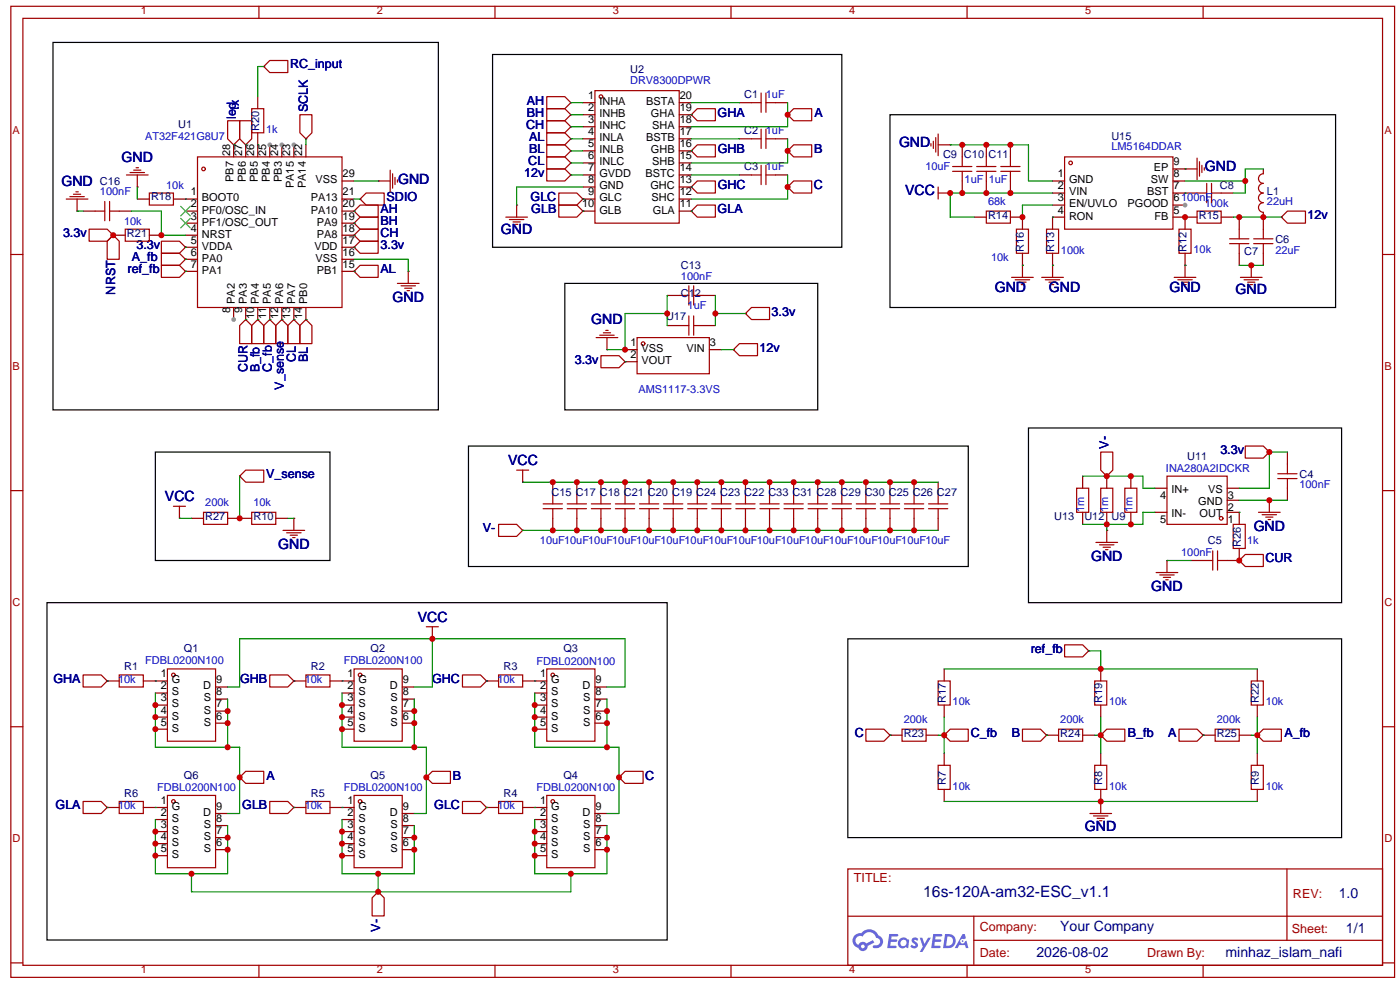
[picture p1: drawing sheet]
<svg xmlns="http://www.w3.org/2000/svg" width="295mm" height="208mm" viewBox="0 0 295 208" stroke-linecap="round" stroke-linejoin="round" font-family="sans-serif">
<g fill="none" stroke="#a10000" stroke-width=".25">
<path d="M2.3 1.3h291.8v204.8h-291.8zM4.8 3.9h286.8v199.6h-286.8zM54.6 1.3v2.6M104.4 1.3v2.6M154.2 1.3v2.6M204 1.3v2.6M253.7 1.3v2.6M2.3 53.7h2.5M291.6 53.7h2.5M2.3 103.4h2.5M291.6 103.4h2.5M2.3 153.2h2.5"/>
<path d="M291.6 153.2h2.5M178.8 183.2h112.8v20.3h-112.8zM178.8 193.2h112.7M205.4 198.2h86.1M205.4 193.2v10.1M271.4 183.2v15M2.3 203h2.5M54.6 203.5v2.6M104.4 203.5v2.6M154.2 203.5v2.6M204 203.5v2.6M253.7 203.5v2.6"/>
<path d="M291.6 203h2.5"/>
</g>
<g fill="#5487ff">
<path d="M192.5 197.8l.5-.2 .4 .1 .3 .3-.3 .4a.33 .33 0 0 0-.2-.3 .33 .33 0 0 0-.4 .2h.1a.86 .86 0 0 1 .6 .7 .86 .86 0 0 1-.2 .9h-.7l-.6-.4 .3-.4 .5 .3 .3-.1-.1-.1a.88 .88 0 0 1-.5-1.4z"/>
<path d="M194 197.7h.5l.5 1.3 .7-1.3h.6l-1.7 3h-.6l.6-1.1z"/>
<path d="M187.5 196.9h1.7l.2 .1-.1 .4h-1.2l-.1 .7h1l.3 .2-.3 .3h-1.1l-.1 .8h1.2l.1 .2-.1 .3h-1.9z"/>
<path d="M196.8 196.9h1.7l.2 .1-.1 .4h-1.3l-.1 .7h1.1l.3 .2-.3 .3h-1.1l-.1 .8h1.2l.1 .2-.1 .3h-1.9z"/>
<path d="M203 196.9h.5l.2 .9-.4 .2a.5 .5 0 0 0-.7 .2 .5 .5 0 0 0 .3 .7 .5 .5 0 0 0 .6-.4l.4-.2 .4 1.6h-.6l-.2-.6h-1.2l-.3 .6h-.6z"/>
<path d="M199.3 196.9l-.4 3h1a1.51 1.51 0 0 0 1.7-1.5 1.51 1.51 0 0 0-1.8-1.5zM199.8 197.4a1.02 1.02 0 0 1 1.2 1.2 1.02 1.02 0 0 1-1.4 .8z"/>
<path d="M189.8 197.9a1.11 1.11 0 0 0-.3 1.6 1.11 1.11 0 0 0 1.6 .2l.5 .2 .2-1.7-.5-.2a1.02 1.02 0 0 0-1.5-.1zM189.8 198.8a.7 .7 0 0 1 1.4 0 .7 .7 0 0 1-1.4 0z"/>
<path d="M180.3 197.2a1.58 1.58 0 0 0 .7 2.7 1.01 1.01 0 0 0 1.2 .6 1.01 1.01 0 0 0 .8-1.1l1.4-.7-.3-.5-1.4 .7a1.03 1.03 0 0 0-1.7 .3 1 1 0 0 1-.4-1.4 1 1 0 0 1 1.4-.3 1.49 1.49 0 0 1 1.5-1 1.49 1.49 0 0 1 1.3 1.2 .82 .82 0 0 1 .8 1.1 .82 .82 0 0 1-1.2 .5l-.3 .1v.3a1.4 1.4 0 0 0 2-.6 1.4 1.4 0 0 0-.8-1.9 2.19 2.19 0 0 0-3.7-.5l-.8 .1zM181.6 199.5a.4 .4 0 0 1 .8 0 .4 .4 0 0 1-.8 0z"/>
<circle cx="203" cy="198.4" r=".19"/>
</g>
<g fill="none" stroke="#a10000" stroke-width=".25">
<path d="M125.5 19.1h17.8v27.9h-17.8zM41.7 33.1h30.4v31.7h-30.4zM115.3 35.6h3.8l1.3 1.3-1.3 1.3h-3.8zM106.7 45.8h4.6M107.4 46.3h3.1M108.2 46.8h1.5M108.7 47.3h.5M109 43.2v2.6M89.9 132.1h2.6M91.2 132.1v2.6M17.5 142.3h3.8l1.3 1.3-1.3 1.2h-3.8zM35.3 141h10.2v15.3h-10.2z"/>
<path d="M56.9 142.3h3.8l1.3 1.3-1.3 1.2h-3.8zM74.7 141h10.1v15.3h-10.1zM97.5 142.3h3.8l1.3 1.3-1.3 1.2h-3.8zM115.3 141h10.2v15.3h-10.2zM17.5 169h3.8l1.3 1.2-1.3 1.3h-3.8zM35.3 167.7h10.2v15.2h-10.2zM50.5 163.9l1.3-1.3h3.8v2.6h-3.8zM56.9 169h3.8l1.3 1.2-1.3 1.3h-3.8zM74.7 167.7h10.1v15.2h-10.1zM89.9 163.9l1.3-1.3h3.8v2.6h-3.8zM97.5 169h3.8l1.3 1.2-1.3 1.3h-3.8zM115.3 167.7h10.2v15.2h-10.2z"/>
<path d="M130.6 163.9l1.2-1.3h3.8v2.6h-3.8z"/>
<circle cx="42.9" cy="35.6" r=".38"/>
<circle cx="126.7" cy="20.4" r=".38"/>
<circle cx="36.6" cy="142.3" r=".38"/>
<circle cx="75.9" cy="142.3" r=".38"/>
<circle cx="116.6" cy="142.3" r=".38"/>
<circle cx="36.6" cy="169" r=".38"/>
<circle cx="75.9" cy="169" r=".38"/>
<circle cx="116.6" cy="169" r=".38"/>
</g>
<g fill="none" stroke="#870000" stroke-width=".25">
<path d="M120.4 36.9h.1M122.9 21.6h2.6M122.9 24.2h2.6M122.9 26.7h2.6M122.9 29.3h2.6M122.9 31.8h2.6M122.9 34.3h2.6M122.9 36.9h2.6M122.9 39.4h2.6M143.3 21.6h2.5M143.3 24.2h2.5M143.3 26.7h2.5"/>
<path d="M143.3 29.3h2.5M143.3 31.8h2.5M143.3 34.3h2.5M143.3 36.9h2.5M143.3 39.4h2.5M39.1 42h2.6M39.1 44.5h2.6M39.1 47h2.6M39.1 49.6h2.6M39.1 52.1h2.6M39.1 54.7h2.6M39.1 57.2h2.6"/>
<path d="M109 43.2h.1M122.9 42h2.6M122.9 44.5h2.6M143.3 42h2.5M143.3 44.5h2.5M49.3 64.8v2.6M91.2 134.7h.1M22.6 143.6h.1M32.8 143.6h2.5M32.8 146.1h2.5M32.8 148.6h2.5M32.8 151.2h2.5"/>
<path d="M32.8 153.7h2.5M45.5 152.5h2.5M45.5 149.9h2.5M45.5 147.4h2.5M45.5 144.8h2.5M62 143.6h.1M72.1 143.6h2.6M72.1 146.1h2.6M72.1 148.6h2.6M72.1 151.2h2.6M72.1 153.7h2.6M84.8 152.5h2.6"/>
<path d="M84.8 149.9h2.6M84.8 147.4h2.6M84.8 144.8h2.6M102.6 143.6h.1M112.8 143.6h2.5M112.8 146.1h2.5M112.8 148.6h2.5M112.8 151.2h2.5M112.8 153.7h2.5M125.5 152.5h2.5M125.5 149.9h2.5M125.5 147.4h2.5"/>
<path d="M125.5 144.8h2.5M22.6 170.2h.1M32.8 170.2h2.5M32.8 172.8h2.5M32.8 175.3h2.5M32.8 177.9h2.5M45.5 179.1h2.5M45.5 176.6h2.5M45.5 174h2.5M45.5 171.5h2.5M50.5 163.9h.1M62 170.2h.1"/>
<path d="M72.1 170.2h2.6M72.1 172.8h2.6M72.1 175.3h2.6M72.1 177.9h2.6M84.8 179.1h2.6M84.8 176.6h2.6M84.8 174h2.6M84.8 171.5h2.6M89.9 163.9h.1M102.6 170.2h.1M112.8 170.2h2.5M112.8 172.8h2.5"/>
<path d="M112.8 175.3h2.5M112.8 177.9h2.5M125.5 179.1h2.5M125.5 176.6h2.5M125.5 174h2.5M125.5 171.5h2.5M130.6 163.9h.1M32.8 180.4h2.5M72.1 180.4h2.6M112.8 180.4h2.5"/>
</g>
<path d="M38.1 43.5l2 2M38.1 46l2 2.1M40.1 43.5l-2 2M40.1 46l-2 2.1" fill="none" stroke="#3c3" stroke-width=".25"/>
<circle cx="49.3" cy="67.4" r=".51" fill="#999"/>
<g fill="none" stroke="#870000" stroke-width=".25">
<path d="M49.3 30.5v2.6M51.8 30.5v2.6M54.4 30.5v2.6M56.9 30.5v2.6M72.1 57.2h2.6M72.1 54.7h2.6M72.1 52.1h2.6M72.1 49.6h2.6M72.1 47h2.6M72.1 44.5h2.6M72.1 42h2.6M51.8 64.8v2.6"/>
<path d="M54.4 64.8v2.6M56.9 64.8v2.6M59.4 64.8v2.6M62 64.8v2.6M64.5 64.8v2.6"/>
</g>
<circle cx="56.9" cy="30.5" r=".51" fill="#999"/>
<path d="M59.4 30.5v2.6" fill="none" stroke="#870000" stroke-width=".25"/>
<circle cx="59.4" cy="30.5" r=".51" fill="#999"/>
<path d="M62 30.5v2.6" fill="none" stroke="#870000" stroke-width=".25"/>
<circle cx="62" cy="30.5" r=".51" fill="#999"/>
<g fill="none" stroke="#870000" stroke-width=".25">
<path d="M55.6 14h.1M29 39.4h.1M49.3 30.5h.1M51.8 30.5h.1M64.5 29.3h.1M64.5 30.5v2.6M72.1 38.2h2.6M79.8 38.2h.1M120.4 21.6h.1M120.4 24.2h.1M120.4 26.7h.1M120.4 29.3h.1"/>
<path d="M120.4 31.8h.1M120.4 34.3h.1M145.8 24.2h.1M145.8 31.8h.1M145.8 39.4h.1M156 21.6h2.5M156 29.3h2.5M156 36.9h2.5M163.6 21.6h2.5M163.6 29.3h2.5M163.6 36.9h2.5M166.1 24.2h.1"/>
<path d="M166.1 31.8h.1M166.1 39.4h.1M200.4 30.5h.1M222 38.2h2.5M249.9 35.6h.1M16.3 44.5h.1M23.9 49.6h.1M39.1 52.1h.1M39.1 54.7h.1M39.1 57.2h.1M74.7 52.1h.1M74.7 57.2h.1"/>
<path d="M74.7 49.6h.1M74.7 47h.1M74.7 44.5h.1M75.9 42h.1M86.1 57.2h.1M122.9 44.5h.1M122.9 42h.1M145.8 44.5h.1M200.4 40.7h.1M215.6 55.9h.1M222 55.9h.1M222 40.7h2.5"/>
<path d="M222 43.2h2.5M222 45.8h2.5M247.4 43.2h2.5M247.4 45.8h2.5M249.9 55.9h.1M263.9 55.9h.1M270.3 45.8h.1M51.8 67.4h.1M54.4 67.4h.1M56.9 67.4h.1M59.4 67.4h.1M62 67.4h.1"/>
<path d="M64.5 67.4h.1M267.7 95.3h.1M37.8 109.3h.1M50.5 100.4h.1M62 109.3h.1M228.3 100.4v2.5M228.3 108v2.5M233.4 111.8h.1M233.4 100.4h.1M233.4 100.4v2.5M233.4 108v2.5M238.5 100.4v2.5"/>
<path d="M238.5 108v2.5M243.6 108h2.5M243.6 102.9h2.5M246.1 118.2h.1M258.8 108h2.6M258.8 105.5h2.6M258.8 102.9h2.6M261.4 118.2h.1M267.7 105.5h.1M229.6 137.2h.1M187.7 155h.1M199.1 155h.1"/>
<path d="M220.7 155h.1M232.2 155h.1M253.7 155h.1M265.2 155h.1M232.2 169h.1M79.8 188h.1"/>
</g>
<g fill="none" stroke="#a10000" stroke-width=".25">
<path d="M55.6 14l1.3-1.2h3.8v2.5h-3.8zM160.5 19.6v4.1M161.5 19.6v4.1M26.7 36.9h4.5M27.4 36.4h3.1M28.2 35.9h1.5M28.7 35.4h.5M29 36.9v2.5M48 25.5h2.5v3.8l-1.2 1.2-1.3-1.2zM50.5 25.5h2.6v3.8l-1.3 1.2-1.3-1.2zM63.2 24.2h2.6v3.8l-1.3 1.3-1.3-1.3zM79.8 38.2h2.5"/>
<path d="M82.3 35.9v4.5M82.8 36.6v3.1M83.3 37.4v1.5M83.8 37.9v.5M115.3 20.4h3.8l1.3 1.2-1.3 1.3h-3.8zM115.3 22.9h3.8l1.3 1.3-1.3 1.3h-3.8zM115.3 25.5h3.8l1.3 1.2-1.3 1.3h-3.8zM115.3 28h3.8l1.3 1.3-1.3 1.2h-3.8zM115.3 30.5h3.8l1.3 1.3-1.3 1.3h-3.8zM115.3 33.1h3.8l1.3 1.2-1.3 1.3h-3.8zM145.8 24.2l1.3-1.3h3.8v2.6h-3.8zM147.1 30.5h3.8v2.6h-3.8l-1.3-1.3z"/>
<path d="M147.1 38.2h3.8v2.5h-3.8l-1.3-1.3zM158.5 21.6h2M158.5 29.3h2M158.5 36.9h2M160.5 27.2v4.1M160.5 34.9v4M161.5 21.6h2.1M161.5 27.2v4.1M161.5 34.9v4M161.5 29.3h2.1M161.5 36.9h2.1M166.1 24.2l1.3-1.3h3.8v2.6h-3.8z"/>
<path d="M167.4 30.5h3.8v2.6h-3.8l-1.3-1.3zM167.4 38.2h3.8v2.5h-3.8l-1.3-1.3zM196.3 30.3v.5M196.8 29.8v1.5M197.4 29v3.1M197.9 28.3v4.5M197.9 39.4v2.6M197.9 30.5h2.5M224.5 33.1h22.9v15.2h-22.9zM249.9 35.6h2.6M252.5 33.3v4.6M253 34.1v3"/>
<path d="M253.5 34.9v1.5M254 35.4v.5M14 42h4.5M14.7 41.5h3.1M15.5 41h1.5M16 40.4h.5M16.3 42v2.5M18.8 48.3h3.8l1.3 1.3-1.3 1.3h-3.8zM23.9 49.6l1.2 1.3v3.8h-2.5v-3.8zM34 50.9h3.8l1.3 1.2-1.3 1.3h-3.8zM34 53.4h3.8l1.3 1.3-1.3 1.2h-3.8zM34 55.9h3.8l1.3 1.3-1.3 1.3h-3.8z"/>
<path d="M74.7 52.1l1.2-1.2h3.9v2.5h-3.9zM74.7 47l1.2-1.2h3.9v2.5h-3.9zM74.7 44.5l1.2-1.3h3.9v2.6h-3.9zM75.9 42l1.3-1.3h3.8v2.5h-3.8zM75.9 55.9h3.9v2.6h-3.9l-1.2-1.3zM75.9 48.3h3.9v2.6h-3.9l-1.2-1.3zM83.8 59.7h4.6M86.1 57.2v2.5M117.9 43.2h3.8l1.2 1.3-1.2 1.3h-3.8zM117.9 40.7h3.8l1.2 1.3-1.2 1.2h-3.8zM145.8 44.5l1.3-1.3h3.8v2.6h-3.8zM197.9 40.7h2.5"/>
<path d="M213.4 58.5h4.5M214.1 59h3.1M214.9 59.5h1.5M215.6 55.9v2.6M219.7 58.5h4.6M220.5 59h3M221.2 59.5h1.6M222 55.9v2.6M247.6 58.5h4.6M248.4 59h3.1M249.2 59.5h1.5M249.9 55.9v2.6"/>
<path d="M261.6 58.5h4.6M262.4 59h3M263.1 59.5h1.6M263.9 55.9v2.6M271.5 44.5h3.8v2.5h-3.8l-1.2-1.2zM51.8 67.4l1.3 1.2v3.8h-2.6v-3.8zM54.4 67.4l1.2 1.2v3.8h-2.5v-3.8zM56.9 67.4l1.3 1.2v3.8h-2.6v-3.8zM59.4 67.4l1.3 1.2v3.8h-2.5v-3.8zM62 67.4l1.2 1.2v3.8h-2.5v-3.8zM63.2 68.6l1.3-1.2 1.3 1.2v3.8h-2.6zM84.6 60.3h3"/>
<path d="M85.3 60.8h1.6M85.9 61.3h.5M215.4 60h.5M221.7 60h.5M249.7 60h.5M263.7 60h.5M232.2 95.3h2.5v3.8l-1.3 1.3-1.2-1.3zM262.6 94h3.8l1.3 1.3-1.3 1.3h-3.8zM36.6 106.7h2.5M37.8 106.7v2.6M50.5 100.4l1.3-1.3h3.8v2.6h-3.8zM59.7 111.8h4.6"/>
<path d="M60.5 112.3h3M61.2 112.8h1.5M61.7 113.3h.5M62 109.3v2.5M227.1 102.9h2.5v5.1h-2.5zM231.1 114.4h4.6M231.9 114.9h3M232.2 102.9h2.5v5.1h-2.5zM232.7 115.4h1.5M233.2 115.9h.5M233.4 111.8v2.6M237.2 102.9h2.6v5.1h-2.6z"/>
<path d="M246.1 100.4h12.7v10.1h-12.7zM246.1 118.2v2.5M262.6 116.9h3.8v2.5h-3.8l-1.2-1.2zM265.4 108h4.6M266.2 108.5h3M267 109h1.5M267.5 109.5h.5M267.7 105.5v2.5M224.5 135.9h3.8l1.3 1.3-1.3 1.3h-3.8zM243.8 120.7h4.6M244.6 121.2h3M245.4 121.7h1.5"/>
<path d="M245.9 122.2h.5M182.6 153.7h3.8l1.3 1.3-1.3 1.3h-3.8zM199.1 155l1.3-1.3h3.8v2.6h-3.8zM215.6 153.7h3.9l1.2 1.3-1.2 1.3h-3.9zM233.4 153.7h3.8v2.6h-3.8l-1.2-1.3zM248.7 153.7h3.8l1.2 1.3-1.2 1.3h-3.8zM265.2 155l1.2-1.3h3.9v2.6h-3.9zM229.9 171.5h4.5M230.6 172h3.1M231.4 172.5h1.5M231.9 173h.5M232.2 169v2.5"/>
<path d="M78.5 189.3l1.3-1.3 1.2 1.3v3.8h-2.5z"/>
<circle cx="225.8" cy="34.3" r=".38"/>
<circle cx="257.6" cy="109.3" r=".38"/>
</g>
<path d="M187.7 24.2h94v40.6h-94z" fill="none" stroke="#000" stroke-width=".25"/>
<circle cx="249.9" cy="43.2" r=".51" fill="#999"/>
<g fill="none" stroke="#870000" stroke-width=".25">
<path d="M54.4 20.4v2.5M54.4 28v2.5M202.9 30.5v2.6M202.9 38.2v2.5M208 30.5v2.6M208 38.2v2.5M213.1 30.5v2.6M213.1 38.2v2.5M247.4 38.2h2.5M247.4 35.6h2.5M266.4 35.6v1M17.5 44.5h2.6"/>
<path d="M23.9 49.6h2.5M25.1 44.5h2.6M29 42h2.5M31.5 49.6h2.5M36.6 42h2.5M205.5 45.8h2.5M213.1 45.8h2.5v2.5M215.6 53.4v2.5M222 45.8v2.5M222 53.4v2.5M247.4 40.7h5.1M249.9 53.4v2.5"/>
<path d="M252.5 45.8h-2.6v2.5M257.6 40.7h2.5M257.6 45.8h2.5M261.4 45.8v2.5M261.4 53.4v2.5M266.4 44.8v3.5M266.4 53.4v2.5M128 73.7h.1M131.8 76.3h.1M131.8 73.7h2.6M131.8 76.3h2.6M140.7 62.3h2.6"/>
<path d="M140.7 68.6h2.6M148.3 62.3h2.6M148.3 68.6h2.6M149.6 73.7h2.5M154.7 73.7h.1M157.2 66.1h.1M271.5 95.3v2.5M40.4 109.3h2.5M48 109.3h5.1M58.2 109.3h2.5M110.2 101.7h.1M110.2 111.8h.1"/>
<path d="M116.6 101.7v2.5M116.6 109.3v2.5M121.7 101.7v2.5M121.7 109.3v2.5M126.7 101.7v2.5M126.7 109.3v2.5M131.8 101.7v2.5M131.8 109.3v2.5M136.9 101.7v2.5M136.9 109.3v2.5M142 101.7v2.5M142 109.3v2.5"/>
<path d="M147.1 101.7v2.5M147.1 109.3v2.5M152.1 101.7v2.5M152.1 109.3v2.5M157.2 101.7v2.5M157.2 109.3v2.5M162.3 101.7v2.5M162.3 109.3v2.5M167.4 101.7v2.5M167.4 109.3v2.5M172.5 101.7v2.5M172.5 109.3v2.5"/>
<path d="M177.5 101.7v2.5M177.5 109.3v2.5M182.6 101.7v2.5M182.6 109.3v2.5M187.7 101.7v2.5M187.7 109.3v2.5M192.8 101.7v2.5M192.8 109.3v2.5M197.9 101.7v2.5M197.9 109.3v2.5M251.2 118.2h2.5M261.4 108v2.5"/>
<path d="M261.4 115.6v2.6h-2.6M271.5 102.9v2.6M22.6 143.6h2.5M30.2 143.6h2.6M62 143.6h2.5M69.6 143.6h2.5M102.6 143.6h2.6M110.2 143.6h2.6M187.7 155h2.5M195.3 155h2.6M199.1 141v2.6M199.1 148.6v2.6"/>
<path d="M199.1 158.8v2.5M220.7 155h2.6M228.3 155h2.6M232.2 141v2.6M232.2 148.6v2.6M232.2 158.8v2.5M253.7 155h2.6M261.4 155h2.5M265.2 141v2.6M265.2 148.6v2.6M265.2 158.8v2.5M22.6 170.2h2.5"/>
<path d="M30.2 170.2h2.6M62 170.2h2.5M69.6 170.2h2.5M102.6 170.2h2.6M110.2 170.2h2.6M199.1 166.4v2.6M232.2 166.4v2.6M265.2 166.4v2.6"/>
</g>
<path d="M119.1 59.7h53.4v26.7h-53.4z" fill="none" stroke="#000" stroke-width=".25"/>
<g fill="none" stroke="#a10000" stroke-width=".25">
<path d="M53.1 22.9h2.5v5.1h-2.5zM200.9 36.1h4.1M200.9 35.1h4.1M202.9 33.1v2M202.9 36.1v2.1M206 36.1h4.1M206 35.1h4.1M208 33.1v2M208 36.1v2.1M211.1 36.1h4M211.1 35.1h4M213.1 33.1v2"/>
<path d="M213.1 36.1v2.1M254.5 38.7v4M255.5 38.7v4M266.4 36.6a1.02 1.02 0 0 0-1 1 1.02 1.02 0 0 0 1 1.1 1.02 1.02 0 0 0-1 1 1.02 1.02 0 0 0 1 1 1.02 1.02 0 0 0-1 1 1.02 1.02 0 0 0 1 1 1.02 1.02 0 0 0-1 1 1.02 1.02 0 0 0 1 1.1M20.1 44.5h2M22.1 42.5v4M23.1 44.5h2M23.1 42.5v4M26.4 48.3h5.1v2.6h-5.1zM31.5 40.7h5.1v2.5h-5.1zM208 44.5h5.1v2.5h-5.1zM214.4 48.3h2.5v5.1h-2.5z"/>
<path d="M220.7 48.3h2.6v5.1h-2.6zM248.7 48.3h2.5v5.1h-2.5zM252.5 44.5h5.1v2.5h-5.1zM252.5 40.7h2M255.5 40.7h2.1M259.3 51.4h4.1M259.3 50.3h4.1M261.4 48.3v2M261.4 51.4v2M264.4 51.4h4.1M264.4 50.3h4.1M266.4 48.3v2"/>
<path d="M266.4 51.4v2M125.7 71.2h4.6M126.5 70.7h3M126.7 75h3.9l1.2 1.3-1.2 1.2h-3.9zM127.3 70.2h1.5M127.8 69.7h.5M128 71.2v2.5M134.4 71.2h15.2v7.6h-15.2zM143.3 62.3h2M143.3 68.6h2M145.3 60.3v4M145.3 66.6v4.1"/>
<path d="M146.3 62.3h2M146.3 60.3v4M146.3 66.6v4.1M146.3 68.6h2M156 72.4h3.8v2.6h-3.8l-1.3-1.3zM157.2 66.1l1.3-1.3h3.8v2.6h-3.8zM109 99.1h2.5M110.2 99.1v2.6M269.5 99.9h4.1M271.5 97.8v2.1M42.9 108h5.1v2.5h-5.1zM53.1 108h5.1v2.5h-5.1z"/>
<path d="M105.2 110.5h3.8l1.2 1.3-1.2 1.3h-3.8zM114.6 107.2h4M114.6 106.2h4M116.6 104.2v2M116.6 107.2v2.1M119.6 107.2h4.1M119.6 106.2h4.1M121.7 104.2v2M121.7 107.2v2.1M124.7 107.2h4.1M124.7 106.2h4.1M126.7 104.2v2"/>
<path d="M126.7 107.2v2.1M129.8 107.2h4.1M129.8 106.2h4.1M131.8 104.2v2M131.8 107.2v2.1M134.9 107.2h4M134.9 106.2h4M136.9 104.2v2M136.9 107.2v2.1M140 107.2h4M140 106.2h4M142 104.2v2"/>
<path d="M142 107.2v2.1M145 107.2h4.1M145 106.2h4.1M147.1 104.2v2M147.1 107.2v2.1M150.1 107.2h4.1M150.1 106.2h4.1M152.1 104.2v2M152.1 107.2v2.1M155.2 107.2h4.1M155.2 106.2h4.1M157.2 104.2v2"/>
<path d="M157.2 107.2v2.1M160.3 107.2h4M160.3 106.2h4M162.3 104.2v2M162.3 107.2v2.1M165.4 107.2h4M165.4 106.2h4M167.4 104.2v2M167.4 107.2v2.1M170.4 107.2h4.1M170.4 106.2h4.1M172.5 104.2v2"/>
<path d="M172.5 107.2v2.1M175.5 107.2h4.1M175.5 106.2h4.1M177.5 104.2v2M177.5 107.2v2.1M180.6 107.2h4.1M180.6 106.2h4.1M182.6 104.2v2M182.6 107.2v2.1M185.7 107.2h4M185.7 106.2h4M187.7 104.2v2"/>
<path d="M187.7 107.2v2.1M190.8 107.2h4M190.8 106.2h4M192.8 104.2v2M192.8 107.2v2.1M195.8 107.2h4.1M195.8 106.2h4.1M197.9 104.2v2M197.9 107.2v2.1M253.7 118.2h2.1M255.8 116.1v4.1M256.8 118.2h2"/>
<path d="M256.8 116.1v4.1M260.1 110.5h2.5v5.1h-2.5zM269.5 100.9h4.1M271.5 100.9v2M25.1 142.3h5.1v2.5h-5.1zM64.5 142.3h5.1v2.5h-5.1zM105.2 142.3h5v2.5h-5zM190.2 153.7h5.1v2.6h-5.1zM197.9 143.6h2.5v5h-2.5zM223.3 153.7h5v2.6h-5zM230.9 143.6h2.5v5h-2.5zM256.3 153.7h5.1v2.6h-5.1z"/>
<path d="M263.9 143.6h2.5v5h-2.5zM25.1 169h5.1v2.5h-5.1zM64.5 169h5.1v2.5h-5.1zM105.2 169h5v2.5h-5zM197.9 161.3h2.5v5.1h-2.5zM230.9 161.3h2.5v5.1h-2.5zM263.9 161.3h2.5v5.1h-2.5z"/>
<circle cx="135.6" cy="72.4" r=".38"/>
</g>
<path d="M32.8 146.1v11.4h17.7v14h-2.5M48 147.4v10.1" fill="none" stroke="#008700" stroke-width=".25"/>
<g fill="#c00">
<circle cx="32.8" cy="148.6" r=".63"/>
<circle cx="32.8" cy="151.2" r=".63"/>
<circle cx="32.8" cy="153.7" r=".63"/>
<circle cx="48" cy="157.5" r=".63"/>
<circle cx="48" cy="152.5" r=".63"/>
<circle cx="48" cy="149.9" r=".63"/>
<circle cx="50.5" cy="163.9" r=".63"/>
</g>
<path d="M72.1 146.1v11.4h17.8v14h-2.5M87.4 147.4v10.1" fill="none" stroke="#008700" stroke-width=".25"/>
<g fill="#c00">
<circle cx="72.1" cy="148.6" r=".63"/>
<circle cx="72.1" cy="151.2" r=".63"/>
<circle cx="72.1" cy="153.7" r=".63"/>
<circle cx="87.4" cy="157.5" r=".63"/>
<circle cx="87.4" cy="152.5" r=".63"/>
<circle cx="87.4" cy="149.9" r=".63"/>
<circle cx="89.9" cy="163.9" r=".63"/>
</g>
<path d="M112.8 146.1v11.4h17.8v14h-2.6M128 147.4v10.1" fill="none" stroke="#008700" stroke-width=".25"/>
<g fill="#c00">
<circle cx="112.8" cy="148.6" r=".63"/>
<circle cx="112.8" cy="151.2" r=".63"/>
<circle cx="112.8" cy="153.7" r=".63"/>
<circle cx="128" cy="157.5" r=".63"/>
<circle cx="128" cy="152.5" r=".63"/>
<circle cx="128" cy="149.9" r=".63"/>
<circle cx="130.6" cy="163.9" r=".63"/>
</g>
<path d="M32.8 172.8v11.4h15.2v-10.2M72.1 172.8v11.4h15.3v-10.2M112.8 172.8v11.4h15.2v-10.2M40.4 184.2v3.8h80v-3.8M79.8 184.2v3.8" fill="none" stroke="#008700" stroke-width=".25"/>
<g fill="#c00">
<circle cx="112.8" cy="175.3" r=".63"/>
<circle cx="112.8" cy="177.9" r=".63"/>
<circle cx="112.8" cy="180.4" r=".63"/>
<circle cx="120.4" cy="184.2" r=".63"/>
<circle cx="128" cy="179.1" r=".63"/>
<circle cx="128" cy="176.6" r=".63"/>
<circle cx="32.8" cy="175.3" r=".63"/>
<circle cx="32.8" cy="177.9" r=".63"/>
<circle cx="32.8" cy="180.4" r=".63"/>
<circle cx="40.4" cy="184.2" r=".63"/>
<circle cx="48" cy="179.1" r=".63"/>
<circle cx="48" cy="176.6" r=".63"/>
<circle cx="79.8" cy="188" r=".63"/>
<circle cx="72.1" cy="175.3" r=".63"/>
<circle cx="72.1" cy="177.9" r=".63"/>
<circle cx="72.1" cy="180.4" r=".63"/>
<circle cx="79.8" cy="184.2" r=".63"/>
<circle cx="87.4" cy="179.1" r=".63"/>
<circle cx="87.4" cy="176.6" r=".63"/>
</g>
<path d="M91.2 134.7v10.1h-3.8M48 144.8h2.5v-10.1h81.3v10.1h-3.8" fill="none" stroke="#008700" stroke-width=".25"/>
<circle cx="91.2" cy="134.7" r=".63" fill="#c00"/>
<path d="M120.4 36.9h2.5M120.4 21.6h2.5M120.4 24.2h2.5M120.4 26.7h2.5M120.4 29.3h2.5M120.4 31.8h2.5M120.4 34.3h2.5M122.9 39.4h-13.9v3.8M145.8 36.9h10.2M145.8 21.6h10.2M145.8 29.3h10.2M166.1 29.3v5h-20.3" fill="none" stroke="#008700" stroke-width=".25"/>
<circle cx="166.1" cy="31.8" r=".63" fill="#c00"/>
<path d="M166.1 21.6v5.1h-20.3" fill="none" stroke="#008700" stroke-width=".25"/>
<circle cx="166.1" cy="24.2" r=".63" fill="#c00"/>
<path d="M166.1 36.9v5.1h-20.3" fill="none" stroke="#008700" stroke-width=".25"/>
<circle cx="166.1" cy="39.4" r=".63" fill="#c00"/>
<path d="M64.5 29.3v1.2M74.7 38.2h5.1M74.7 42h1.2M229.6 137.2h2.6v3.8M199.1 141h66.1" fill="none" stroke="#008700" stroke-width=".25"/>
<circle cx="232.2" cy="141" r=".63" fill="#c00"/>
<path d="M230.9 155h1.3M232.2 151.2v7.6" fill="none" stroke="#008700" stroke-width=".25"/>
<circle cx="232.2" cy="155" r=".63" fill="#c00"/>
<path d="M263.9 155h1.3M265.2 151.2v7.6" fill="none" stroke="#008700" stroke-width=".25"/>
<circle cx="265.2" cy="155" r=".63" fill="#c00"/>
<path d="M199.1 169h66.1" fill="none" stroke="#008700" stroke-width=".25"/>
<circle cx="232.2" cy="169" r=".63" fill="#c00"/>
<path d="M197.9 155h1.2M199.1 151.2v7.6" fill="none" stroke="#008700" stroke-width=".25"/>
<circle cx="199.1" cy="155" r=".63" fill="#c00"/>
<path d="M55.6 14h-1.2v6.4M29 39.4v2.6M27.7 44.5h6.3v5.1h5.1M74.7 54.7h11.4v2.5" fill="none" stroke="#008700" stroke-width=".25"/>
<circle cx="34" cy="49.6" r=".63" fill="#c00"/>
<path d="M16.3 44.5h1.2M50.5 100.4v8.9" fill="none" stroke="#008700" stroke-width=".25"/>
<circle cx="50.5" cy="109.3" r=".63" fill="#c00"/>
<path d="M37.8 109.3h2.6M60.7 109.3h1.3M228.3 100.4h12.7v2.5h2.6" fill="none" stroke="#008700" stroke-width=".25"/>
<g fill="#c00">
<circle cx="238.5" cy="100.4" r=".63"/>
<circle cx="233.4" cy="100.4" r=".63"/>
</g>
<path d="M233.4 110.5v1.3M243.6 108h-2.6v2.5h-12.7" fill="none" stroke="#008700" stroke-width=".25"/>
<g fill="#c00">
<circle cx="233.4" cy="110.5" r=".63"/>
<circle cx="238.5" cy="110.5" r=".63"/>
</g>
<path d="M271.5 95.3h-3.8v7.6h-6.3" fill="none" stroke="#008700" stroke-width=".25"/>
<circle cx="267.7" cy="95.3" r=".63" fill="#c00"/>
<path d="M261.4 105.5h10.1" fill="none" stroke="#008700" stroke-width=".25"/>
<circle cx="267.7" cy="105.5" r=".63" fill="#c00"/>
<path d="M260.1 45.8h10.2M246.1 118.2h5.1" fill="none" stroke="#008700" stroke-width=".25"/>
<g fill="#c00">
<circle cx="266.4" cy="45.8" r=".63"/>
<circle cx="261.4" cy="45.8" r=".63"/>
</g>
<path d="M249.9 38.2h12.7M266.4 35.6h-3.8v5.1h-2.5" fill="none" stroke="#008700" stroke-width=".25"/>
<circle cx="262.6" cy="38.2" r=".63" fill="#c00"/>
<path d="M261.4 55.9h5" fill="none" stroke="#008700" stroke-width=".25"/>
<circle cx="263.9" cy="55.9" r=".63" fill="#c00"/>
<path d="M222 43.2h-6.4v2.6" fill="none" stroke="#008700" stroke-width=".25"/>
<circle cx="215.6" cy="45.8" r=".63" fill="#c00"/>
<path d="M222 40.7h-21.6v5.1h5.1" fill="none" stroke="#008700" stroke-width=".25"/>
<g fill="#c00">
<circle cx="200.4" cy="40.7" r=".63"/>
<circle cx="202.9" cy="40.7" r=".63"/>
<circle cx="208" cy="40.7" r=".63"/>
<circle cx="213.1" cy="40.7" r=".63"/>
</g>
<path d="M200.4 30.5h16.5v7.7h5.1" fill="none" stroke="#008700" stroke-width=".25"/>
<g fill="#c00">
<circle cx="213.1" cy="30.5" r=".63"/>
<circle cx="208" cy="30.5" r=".63"/>
<circle cx="202.9" cy="30.5" r=".63"/>
</g>
<path d="M150.9 66.1h6.3M150.9 62.3v6.3" fill="none" stroke="#008700" stroke-width=".25"/>
<circle cx="150.9" cy="66.1" r=".63" fill="#c00"/>
<path d="M140.7 62.3v6.3M140.7 66.1h-8.9v7.6h-3.8" fill="none" stroke="#008700" stroke-width=".25"/>
<g fill="#c00">
<circle cx="140.7" cy="66.1" r=".63"/>
<circle cx="131.8" cy="73.7" r=".63"/>
</g>
<path d="M152.1 73.7h2.6M110.2 101.7h87.7" fill="none" stroke="#008700" stroke-width=".25"/>
<g fill="#c00">
<circle cx="121.7" cy="101.7" r=".63"/>
<circle cx="116.6" cy="101.7" r=".63"/>
<circle cx="126.7" cy="101.7" r=".63"/>
<circle cx="131.8" cy="101.7" r=".63"/>
<circle cx="136.9" cy="101.7" r=".63"/>
<circle cx="142" cy="101.7" r=".63"/>
<circle cx="147.1" cy="101.7" r=".63"/>
<circle cx="152.1" cy="101.7" r=".63"/>
<circle cx="157.2" cy="101.7" r=".63"/>
<circle cx="162.3" cy="101.7" r=".63"/>
<circle cx="167.4" cy="101.7" r=".63"/>
<circle cx="172.5" cy="101.7" r=".63"/>
<circle cx="177.5" cy="101.7" r=".63"/>
<circle cx="182.6" cy="101.7" r=".63"/>
<circle cx="187.7" cy="101.7" r=".63"/>
<circle cx="192.8" cy="101.7" r=".63"/>
</g>
<path d="M110.2 111.8h87.7" fill="none" stroke="#008700" stroke-width=".25"/>
<g fill="#c00">
<circle cx="121.7" cy="111.8" r=".63"/>
<circle cx="116.6" cy="111.8" r=".63"/>
<circle cx="126.7" cy="111.8" r=".63"/>
<circle cx="131.8" cy="111.8" r=".63"/>
<circle cx="136.9" cy="111.8" r=".63"/>
<circle cx="142" cy="111.8" r=".63"/>
<circle cx="147.1" cy="111.8" r=".63"/>
<circle cx="152.1" cy="111.8" r=".63"/>
<circle cx="157.2" cy="111.8" r=".63"/>
<circle cx="162.3" cy="111.8" r=".63"/>
<circle cx="167.4" cy="111.8" r=".63"/>
<circle cx="172.5" cy="111.8" r=".63"/>
<circle cx="177.5" cy="111.8" r=".63"/>
<circle cx="182.6" cy="111.8" r=".63"/>
<circle cx="187.7" cy="111.8" r=".63"/>
<circle cx="192.8" cy="111.8" r=".63"/>
</g>
<path d="M249.9 45.8h.1" fill="none" stroke="#008700" stroke-width=".25"/>
<circle cx="249.9" cy="45.8" r=".63" fill="#c00"/>
<path d="M23.9 49.6h.1" fill="none" stroke="#008700" stroke-width=".25"/>
<circle cx="23.9" cy="49.6" r=".63" fill="#c00"/>
<path d="M261.4 118.2h.1" fill="none" stroke="#008700" stroke-width=".25"/>
<circle cx="261.4" cy="118.2" r=".63" fill="#c00"/>
<g fill="none" stroke="#008700" stroke-width=".25">
<path d="M49.3 30.5h.1M51.8 30.5h.1M54.4 30.5h.1M145.8 39.4h.1M145.8 31.8h.1M145.8 24.2h.1M249.9 35.6h.1M39.1 42h.1M39.1 52.1h.1M39.1 54.7h.1M39.1 57.2h.1M74.7 57.2h.1"/>
<path d="M74.7 52.1h.1M74.7 49.6h.1M74.7 47h.1M74.7 44.5h.1M122.9 42h.1M122.9 44.5h.1M145.8 44.5h.1M215.6 55.9h.1M222 55.9h.1M222 45.8h.1M249.9 55.9h.1M249.9 40.7h.1"/>
<path d="M51.8 67.4h.1M54.4 67.4h.1M56.9 67.4h.1M59.4 67.4h.1M62 67.4h.1M64.5 67.4h.1M131.8 76.3h.1M261.4 108h.1M22.6 143.6h.1M32.8 143.6h.1M62 143.6h.1M72.1 143.6h.1"/>
<path d="M102.6 143.6h.1M112.8 143.6h.1M187.7 155h.1M220.7 155h.1M253.7 155h.1M22.6 170.2h.1M32.8 170.2h.1M62 170.2h.1M72.1 170.2h.1M102.6 170.2h.1M112.8 170.2h.1"/>
</g>
<path d="M11.2 8.9h81.3v77.5h-81.3zM103.9 11.5h73.6v40.6h-73.6zM32.8 95.3h36.8v22.9h-36.8zM98.8 94h105.4v25.4h-105.4zM216.9 90.2h66.1v36.9h-66.1zM9.9 127.1h130.8v71.1h-130.8zM178.8 134.7h104.2v41.9h-104.2z" fill="none" stroke="#000" stroke-width=".25"/>
<text font-size="3.3" fill="#000080" x="194.7" y="189.2">16s-120A-am32-ESC_v1.1</text>
<g font-size="3" fill="#00f">
<text x="25.7" y="34.1">GND</text>
<text x="189.6" y="31.1">GND</text>
<text x="13" y="39.2">GND</text>
<text x="83.9" y="38.7">GND</text>
<text x="190.9" y="41.2">VCC</text>
<text x="254.1" y="36.2">GND</text>
<text x="105.7" y="49.3">GND</text>
<text x="82.8" y="63.6">GND</text>
<text x="209.8" y="61.6">GND</text>
<text x="221.2" y="61.6">GND</text>
<text x="246.6" y="61.6">GND</text>
<text x="260.6" y="62">GND</text>
<text x="124.7" y="68.3">GND</text>
<text x="107.2" y="98.1">VCC</text>
<text x="34.8" y="105.7">VCC</text>
<text x="264.4" y="111.9">GND</text>
<text x="58.7" y="115.7">GND</text>
<text x="230.1" y="118.2">GND</text>
<text x="242.8" y="124.6">GND</text>
<text x="88.1" y="131.1">VCC</text>
<text x="228.8" y="175.3">GND</text>
</g>
<g font-size="3" fill="#000080">
<text x="282.4" y="189.3">1.0</text>
<text x="223.6" y="196.2">Your Company</text>
<text x="283.9" y="196.8">1/1</text>
<text x="218.6" y="201.9">2026-08-02</text>
<text x="258.5" y="201.8">minhaz_islam_nafi</text>
</g>
<g font-size="2.6" fill="#00f">
<text x="61.2" y="14.4">RC_input</text>
<text x="50.4" y="23.1" transform="rotate(-90 50.4 23.1)">tx</text>
<text x="64.9" y="23.7" transform="rotate(-90 64.9 23.7)">SCLK</text>
<text x="111.1" y="22">AH</text>
<text x="49.7" y="25" transform="rotate(-90 49.7 25)">led</text>
<text x="111" y="27.1">CH</text>
<text x="111.1" y="24.6">BH</text>
<text x="111.6" y="29.7">AL</text>
<text x="151.4" y="24.6">GHA</text>
<text x="171.8" y="24.6">A</text>
<text x="111.4" y="34.7">CL</text>
<text x="111.6" y="32.2">BL</text>
<text x="151.4" y="32.2">GHB</text>
<text x="171.7" y="32.3">B</text>
<text x="110.5" y="37.3">12v</text>
<text x="151.4" y="39.8">GHC</text>
<text x="171.6" y="39.9">C</text>
<text x="80.3" y="47.4">BH</text>
<text x="80.3" y="44.9">AH</text>
<text x="81.5" y="42.4">SDIO</text>
<text x="111.9" y="42.4">GLC</text>
<text x="112.1" y="44.9">GLB</text>
<text x="151.4" y="44.9">GLA</text>
<text x="275.7" y="46.2">12v</text>
<text x="13.3" y="49.9">3.3v</text>
<text x="28.8" y="52.5">3.3v</text>
<text x="80.3" y="52.5">3.3v</text>
<text x="80.3" y="50">CH</text>
<text x="26.9" y="57.6">ref_fb</text>
<text x="27.8" y="55.1">A_fb</text>
<text x="80.3" y="57.6">AL</text>
<text x="24.3" y="62.1" transform="rotate(-90 24.3 62.1)">NRST</text>
<text x="162.7" y="66.5">3.3v</text>
<text x="62.4" y="76.4" transform="rotate(-90 62.4 76.4)">CL</text>
<text x="64.9" y="76.4" transform="rotate(-90 64.9 76.4)">BL</text>
<text x="121.2" y="76.6">3.3v</text>
<text x="160.2" y="74.2">12v</text>
<text x="52.2" y="78.5" transform="rotate(-90 52.2 78.5)">CUR</text>
<text x="54.7" y="78.5" transform="rotate(-90 54.7 78.5)">B_fb</text>
<text x="57.3" y="78.4" transform="rotate(-90 57.3 78.4)">C_fb</text>
<text x="59.8" y="82.1" transform="rotate(-90 59.8 82.1)">V_sense</text>
<text x="233.8" y="94.6" transform="rotate(-90 233.8 94.6)">V-</text>
<text x="257.4" y="95.7">3.3v</text>
<text x="56.1" y="100.8">V_sense</text>
<text x="101.8" y="112.2">V-</text>
<text x="266.9" y="118.6">CUR</text>
<text x="217.4" y="137.6">ref_fb</text>
<text x="11.3" y="144">GHA</text>
<text x="50.7" y="144">GHB</text>
<text x="91.2" y="144">GHC</text>
<text x="180.3" y="155.4">C</text>
<text x="204.7" y="155.4">C_fb</text>
<text x="213.4" y="155.4">B</text>
<text x="237.9" y="155.4">B_fb</text>
<text x="246.4" y="155.4">A</text>
<text x="270.9" y="155.4">A_fb</text>
<text x="56.2" y="164.3">A</text>
<text x="95.5" y="164.3">B</text>
<text x="136.1" y="164.3">C</text>
<text x="11.7" y="170.6">GLA</text>
<text x="51.1" y="170.6">GLB</text>
<text x="91.6" y="170.6">GLC</text>
<text x="80.2" y="196.4" transform="rotate(-90 80.2 196.4)">V-</text>
</g>
<g font-size="2.6" fill="#a00000">
<text x="180.1" y="186">TITLE:</text>
<text x="272.7" y="189.3">REV:</text>
<text x="206.7" y="196.2">Company:</text>
<text x="272.4" y="196.7">Sheet:</text>
<text x="206.7" y="201.7">Date:</text>
<text x="242" y="201.8">Drawn By:</text>
</g>
<g font-size="2.3" fill="#a00000">
<text x="29.7" y="3">1</text>
<text x="79.5" y="3">2</text>
<text x="129.3" y="3">3</text>
<text x="179.1" y="3">4</text>
<text x="228.9" y="3">5</text>
<text x="2.7" y="28.3">A</text>
<text x="292" y="28.3">A</text>
<text x="2.7" y="78">B</text>
<text x="292" y="78">B</text>
<text x="2.7" y="127.8">C</text>
<text x="292" y="127.8">C</text>
<text x="2.7" y="177.6">D</text>
<text x="292" y="177.6">D</text>
<text x="29.7" y="205.2">1</text>
<text x="79.5" y="205.2">2</text>
<text x="129.3" y="205.2">3</text>
<text x="179.1" y="205.2">4</text>
<text x="228.9" y="205.2">5</text>
</g>
<g font-size="2.3" fill="#00f">
<text x="132.9" y="17.7">DRV8300DPWR</text>
<text x="161.5" y="20.7">1uF</text>
<text x="30.6" y="29.6">AT32F421G8U7</text>
<text x="56.1" y="28.1">1k</text>
<text x="161.5" y="28.3">1uF</text>
<text x="161.5" y="35.9">1uF</text>
<text x="195.2" y="35.9">10uF</text>
<text x="234.4" y="31.7">LM5164DDAR</text>
<text x="21.1" y="41.2">100nF</text>
<text x="35" y="39.7">10k</text>
<text x="203.4" y="38.5">1uF</text>
<text x="208.5" y="38.5">1uF</text>
<text x="26.2" y="47.4">10k</text>
<text x="208.4" y="43.2">68k</text>
<text x="254.1" y="43.6">100k</text>
<text x="267.2" y="43.3">22uH</text>
<text x="223.8" y="53.5">100k</text>
<text x="251.7" y="53.4">10k</text>
<text x="269" y="53.5">22uF</text>
<text x="143.6" y="59">100nF</text>
<text x="209" y="55">10k</text>
<text x="145" y="65.1">1uF</text>
<text x="134.6" y="82.9">AMS1117-3.3VS</text>
<text x="245.9" y="99.5">INA280A2IDCKR</text>
<text x="43.3" y="106.7">200k</text>
<text x="53.5" y="106.7">10k</text>
<text x="228.7" y="108" transform="rotate(-90 228.7 108)">1m</text>
<text x="233.7" y="108" transform="rotate(-90 233.7 108)">1m</text>
<text x="238.8" y="108" transform="rotate(-90 238.8 108)">1m</text>
<text x="274.1" y="103">100nF</text>
<text x="113.9" y="114.7">10uF10uF10uF10uF10uF10uF10uF10uF10uF10uF10uF10uF10uF10uF10uF10uF10uF</text>
<text x="249.1" y="117.2">100nF</text>
<text x="263" y="114.7">1k</text>
<text x="24.9" y="143.9">10k</text>
<text x="30.6" y="140.1">FDBL0200N100</text>
<text x="64.3" y="143.9">10k</text>
<text x="72.5" y="140.1">FDBL0200N100</text>
<text x="104.9" y="143.9">10k</text>
<text x="113.2" y="140.1">FDBL0200N100</text>
<text x="200.9" y="148.7">10k</text>
<text x="233.9" y="148.7">10k</text>
<text x="267" y="148.7">10k</text>
<text x="190.6" y="152.5">200k</text>
<text x="223.6" y="152.5">200k</text>
<text x="256.7" y="152.5">200k</text>
<text x="33.2" y="166.7">FDBL0200N100</text>
<text x="72.5" y="166.7">FDBL0200N100</text>
<text x="113.2" y="166.7">FDBL0200N100</text>
<text x="200.9" y="166.5">10k</text>
<text x="233.9" y="166.5">10k</text>
<text x="267" y="166.5">10k</text>
<text x="24.9" y="170.6">10k</text>
<text x="64.3" y="170.6">10k</text>
<text x="104.9" y="170.6">10k</text>
</g>
<g font-size="2.3" fill="#000080">
<text x="132.9" y="15.4">U2</text>
<text x="157" y="20.7">C1</text>
<text x="37.6" y="27">U1</text>
<text x="54.7" y="27.6" transform="rotate(-90 54.7 27.6)">R20</text>
<text x="157" y="28.3">C2</text>
<text x="234.4" y="29.5">U15</text>
<text x="157" y="35.9">C3</text>
<text x="198.9" y="33.4">C9</text>
<text x="203.3" y="33.4">C10</text>
<text x="208.5" y="33.4">C11</text>
<text x="21.1" y="38.9">C16</text>
<text x="257.3" y="39.7">C8</text>
<text x="267.2" y="41">L1</text>
<text x="31.9" y="42.2">R18</text>
<text x="208.4" y="46.1">R14</text>
<text x="252.8" y="46.1">R15</text>
<text x="26.8" y="49.9">R21</text>
<text x="216" y="53" transform="rotate(-90 216 53)">R16</text>
<text x="222.3" y="53" transform="rotate(-90 222.3 53)">R13</text>
<text x="250.3" y="53" transform="rotate(-90 250.3 53)">R12</text>
<text x="262.4" y="53.7">C7</text>
<text x="269" y="51.2">C6</text>
<text x="143.6" y="56.7">C13</text>
<text x="143.6" y="62.6">C12</text>
<text x="140.5" y="67.5">U17</text>
<text x="250.4" y="96.9">U11</text>
<text x="274.1" y="100.7">C4</text>
<text x="116.3" y="104.6">C15 C17 C18 C21 C20 C19 C24 C23 C22 C33 C31 C28 C29 C30 C25 C26 C27</text>
<text x="43.3" y="109.6">R27</text>
<text x="53.5" y="109.6">R10</text>
<text x="222.4" y="109.6">U13</text>
<text x="228.7" y="109.6">U12</text>
<text x="234.4" y="109.6">U9</text>
<text x="254.8" y="114.7">C5</text>
<text x="261.7" y="115.3" transform="rotate(-90 261.7 115.3)">R26</text>
<text x="38.8" y="137.5">Q1</text>
<text x="78.2" y="137.5">Q2</text>
<text x="118.8" y="137.5">Q3</text>
<text x="26.2" y="141.4">R1</text>
<text x="65.5" y="141.4">R2</text>
<text x="106.2" y="141.4">R3</text>
<text x="199.5" y="148.3" transform="rotate(-90 199.5 148.3)">R17</text>
<text x="232.5" y="148.3" transform="rotate(-90 232.5 148.3)">R19</text>
<text x="265.5" y="148.3" transform="rotate(-90 265.5 148.3)">R22</text>
<text x="190.6" y="155.3">R23</text>
<text x="223.6" y="155.3">R24</text>
<text x="256.7" y="155.3">R25</text>
<text x="38.8" y="164.1">Q6</text>
<text x="78.2" y="164.1">Q5</text>
<text x="118.8" y="164.1">Q4</text>
<text x="199.5" y="165.4" transform="rotate(-90 199.5 165.4)">R7</text>
<text x="232.5" y="165.4" transform="rotate(-90 232.5 165.4)">R8</text>
<text x="265.5" y="165.4" transform="rotate(-90 265.5 165.4)">R9</text>
<text x="26.2" y="168">R6</text>
<text x="65.5" y="168">R5</text>
<text x="106.2" y="168">R4</text>
</g>
<g font-size="2.3">
<text x="124.1" y="20.9">1</text>
<text x="124.1" y="23.4">2</text>
<text x="126.4" y="22.2">INHA</text>
<text x="136.3" y="22.2">BSTA</text>
<text x="143.4" y="23.4">19</text>
<text x="143.4" y="20.9">20</text>
<text x="124.1" y="26">3</text>
<text x="124.1" y="28.5">4</text>
<text x="126.4" y="24.7">INHB</text>
<text x="126.4" y="27.2">INHC</text>
<text x="126.4" y="29.8">INLA</text>
<text x="136.3" y="29.8">BSTB</text>
<text x="137.3" y="24.7">GHA</text>
<text x="137.6" y="27.2">SHA</text>
<text x="143.4" y="28.5">17</text>
<text x="143.4" y="26">18</text>
<text x="48.5" y="32.9" transform="rotate(-90 48.5 32.9)">28</text>
<text x="51.1" y="32.9" transform="rotate(-90 51.1 32.9)">27</text>
<text x="53.6" y="32.9" transform="rotate(-90 53.6 32.9)">26</text>
<text x="56.1" y="32.9" transform="rotate(-90 56.1 32.9)">25</text>
<text x="58.7" y="32.9" transform="rotate(-90 58.7 32.9)">24</text>
<text x="61.2" y="32.9" transform="rotate(-90 61.2 32.9)">23</text>
<text x="63.8" y="32.9" transform="rotate(-90 63.8 32.9)">22</text>
<text x="124.1" y="31">5</text>
<text x="124.1" y="33.6">6</text>
<text x="126.4" y="32.3">INLB</text>
<text x="126.4" y="34.9">INLC</text>
<text x="137.3" y="32.3">GHB</text>
<text x="137.6" y="34.9">SHB</text>
<text x="143.4" y="33.6">15</text>
<text x="143.4" y="31">16</text>
<text x="247.5" y="34.9">9</text>
<text x="40.2" y="41.2">1</text>
<text x="49.3" y="38.4" transform="rotate(-90 49.3 38.4)">PB7</text>
<text x="51.8" y="38.4" transform="rotate(-90 51.8 38.4)">PB6</text>
<text x="54.4" y="38.4" transform="rotate(-90 54.4 38.4)">PB5</text>
<text x="56.9" y="38.4" transform="rotate(-90 56.9 38.4)">PB4</text>
<text x="59.4" y="38.4" transform="rotate(-90 59.4 38.4)">PB3</text>
<text x="62" y="39.7" transform="rotate(-90 62 39.7)">PA15</text>
<text x="64.5" y="39.7" transform="rotate(-90 64.5 39.7)">PA14</text>
<text x="66.6" y="38.7">VSS</text>
<text x="72.3" y="41.2">21</text>
<text x="72.3" y="37.4">29</text>
<text x="124.1" y="36.1">7</text>
<text x="124.1" y="38.7">8</text>
<text x="124.1" y="41.2">9</text>
<text x="126.4" y="37.4">GVDD</text>
<text x="126.4" y="39.9">GND</text>
<text x="136.1" y="37.4">BSTC</text>
<text x="137.2" y="39.9">GHC</text>
<text x="143.4" y="41.2">12</text>
<text x="143.4" y="38.7">13</text>
<text x="143.4" y="36.1">14</text>
<text x="223.1" y="37.4">1</text>
<text x="223.1" y="39.9">2</text>
<text x="225.5" y="38.7">GND</text>
<text x="225.5" y="41.2">VIN</text>
<text x="242" y="41.2">BST</text>
<text x="242.7" y="38.7">SW</text>
<text x="243.4" y="36.1">EP</text>
<text x="247.5" y="39.9">7</text>
<text x="247.5" y="37.4">8</text>
<text x="40.2" y="43.7">2</text>
<text x="40.2" y="46.3">3</text>
<text x="42.6" y="42.5">BOOT0</text>
<text x="42.6" y="45">PF0/OSC_IN</text>
<text x="42.6" y="47.6">PF1/OSC_OUT</text>
<text x="65.5" y="45">PA10</text>
<text x="65.5" y="42.5">PA13</text>
<text x="66.8" y="47.6">PA9</text>
<text x="72.3" y="46.3">19</text>
<text x="72.3" y="43.7">20</text>
<text x="122.8" y="43.7">10</text>
<text x="126.4" y="42.5">GLC</text>
<text x="126.4" y="45">GLB</text>
<text x="137.4" y="42.5">SHC</text>
<text x="137.7" y="45">GLA</text>
<text x="143.4" y="43.7">11</text>
<text x="223.1" y="42.5">3</text>
<text x="223.1" y="45">4</text>
<text x="225.5" y="43.7">EN/UVLO</text>
<text x="225.5" y="46.3">RON</text>
<text x="237.8" y="43.7">PGOOD</text>
<text x="243.5" y="46.3">FB</text>
<text x="247.5" y="45">5</text>
<text x="247.5" y="42.5">6100nF</text>
<text x="40.2" y="48.8">4</text>
<text x="40.2" y="51.4">5</text>
<text x="40.2" y="53.9">6</text>
<text x="42.6" y="50.1">NRST</text>
<text x="42.6" y="52.6">VDDA</text>
<text x="66.3" y="52.6">VDD</text>
<text x="66.8" y="50.1">PA8</text>
<text x="72.3" y="53.9">16</text>
<text x="72.3" y="51.4">17</text>
<text x="72.3" y="48.8">18</text>
<text x="40.2" y="56.4">7</text>
<text x="42.6" y="55.2">PA0</text>
<text x="42.6" y="57.7">PA1</text>
<text x="66.6" y="55.2">VSS</text>
<text x="66.8" y="57.7">PB1</text>
<text x="72.3" y="56.4">15</text>
<text x="48.5" y="66" transform="rotate(-90 48.5 66)">8</text>
<text x="49.5" y="64.1" transform="rotate(-90 49.5 64.1)">PA2</text>
<text x="51.1" y="66" transform="rotate(-90 51.1 66)">9</text>
<text x="52.1" y="64.1" transform="rotate(-90 52.1 64.1)">PA3</text>
<text x="54.6" y="64.1" transform="rotate(-90 54.6 64.1)">PA4</text>
<text x="57.1" y="64.1" transform="rotate(-90 57.1 64.1)">PA5</text>
<text x="59.7" y="64.1" transform="rotate(-90 59.7 64.1)">PA6</text>
<text x="62.2" y="64.1" transform="rotate(-90 62.2 64.1)">PA7</text>
<text x="64.8" y="64.1" transform="rotate(-90 64.8 64.1)">PB0</text>
<text x="53.6" y="67.3" transform="rotate(-90 53.6 67.3)">10</text>
<text x="56.1" y="67.3" transform="rotate(-90 56.1 67.3)">11</text>
<text x="58.7" y="67.3" transform="rotate(-90 58.7 67.3)">12</text>
<text x="61.2" y="67.3" transform="rotate(-90 61.2 67.3)">13</text>
<text x="63.8" y="67.3" transform="rotate(-90 63.8 67.3)">14</text>
<text x="133" y="73">1</text>
<text x="133" y="75.5">2</text>
<text x="135.3" y="74.2">VSS</text>
<text x="135.3" y="76.8">VOUT</text>
<text x="144.8" y="74.2">VIN</text>
<text x="149.7" y="73">3</text>
<text x="244.7" y="105.1">4</text>
<text x="247.1" y="103.9">IN+</text>
<text x="252.7" y="106.4">GND</text>
<text x="254.8" y="103.9">VS</text>
<text x="259" y="107.7">2</text>
<text x="259" y="105.1">3</text>
<text x="244.7" y="110.2">5</text>
<text x="247.1" y="109">IN-</text>
<text x="253" y="109">OUT</text>
<text x="259" y="110.2">1</text>
<text x="33.9" y="142.8">1</text>
<text x="73.3" y="142.8">1</text>
<text x="113.9" y="142.8">1</text>
<text x="33.9" y="145.3">2</text>
<text x="33.9" y="147.9">3</text>
<text x="36.2" y="144.1">G</text>
<text x="36.2" y="146.6">S</text>
<text x="36.2" y="149.2">S</text>
<text x="42.9" y="145.3">D</text>
<text x="43" y="147.9">S</text>
<text x="45.6" y="149.2">7</text>
<text x="45.6" y="146.6">8</text>
<text x="45.6" y="144.1">9</text>
<text x="73.3" y="145.3">2</text>
<text x="73.3" y="147.9">3</text>
<text x="75.6" y="144.1">G</text>
<text x="75.6" y="146.6">S</text>
<text x="75.6" y="149.2">S</text>
<text x="82.2" y="145.3">D</text>
<text x="82.4" y="147.9">S</text>
<text x="85" y="149.2">7</text>
<text x="85" y="146.6">8</text>
<text x="85" y="144.1">9</text>
<text x="113.9" y="145.3">2</text>
<text x="113.9" y="147.9">3</text>
<text x="116.3" y="144.1">G</text>
<text x="116.3" y="146.6">S</text>
<text x="116.3" y="149.2">S</text>
<text x="122.9" y="145.3">D</text>
<text x="123" y="147.9">S</text>
<text x="125.6" y="149.2">7</text>
<text x="125.6" y="146.6">8</text>
<text x="125.6" y="144.1">9</text>
<text x="33.9" y="150.4">4</text>
<text x="33.9" y="153">5</text>
<text x="36.2" y="151.7">S</text>
<text x="36.2" y="154.2">S</text>
<text x="43" y="153">S</text>
<text x="43" y="150.4">S</text>
<text x="45.6" y="151.7">6</text>
<text x="73.3" y="150.4">4</text>
<text x="73.3" y="153">5</text>
<text x="75.6" y="151.7">S</text>
<text x="75.6" y="154.2">S</text>
<text x="82.4" y="153">S</text>
<text x="82.4" y="150.4">S</text>
<text x="85" y="151.7">6</text>
<text x="113.9" y="150.4">4</text>
<text x="113.9" y="153">5</text>
<text x="116.3" y="151.7">S</text>
<text x="116.3" y="154.2">S</text>
<text x="123" y="153">S</text>
<text x="123" y="150.4">S</text>
<text x="125.6" y="151.7">6</text>
<text x="33.9" y="169.5">1</text>
<text x="33.9" y="172">2</text>
<text x="36.2" y="170.7">G</text>
<text x="36.2" y="173.3">S</text>
<text x="42.9" y="172">D</text>
<text x="45.6" y="173.3">8</text>
<text x="45.6" y="170.7">9</text>
<text x="73.3" y="169.5">1</text>
<text x="73.3" y="172">2</text>
<text x="75.6" y="170.7">G</text>
<text x="75.6" y="173.3">S</text>
<text x="82.2" y="172">D</text>
<text x="85" y="173.3">8</text>
<text x="85" y="170.7">9</text>
<text x="113.9" y="169.5">1</text>
<text x="113.9" y="172">2</text>
<text x="116.3" y="170.7">G</text>
<text x="116.3" y="173.3">S</text>
<text x="122.9" y="172">D</text>
<text x="125.6" y="173.3">8</text>
<text x="125.6" y="170.7">9</text>
<text x="33.9" y="174.6">3</text>
<text x="33.9" y="177.1">4</text>
<text x="33.9" y="179.6">5</text>
<text x="36.2" y="175.8">S</text>
<text x="36.2" y="178.4">S</text>
<text x="43" y="179.6">S</text>
<text x="43" y="177.1">S</text>
<text x="43" y="174.6">S</text>
<text x="45.6" y="178.4">6</text>
<text x="45.6" y="175.8">7</text>
<text x="73.3" y="174.6">3</text>
<text x="73.3" y="177.1">4</text>
<text x="73.3" y="179.6">5</text>
<text x="75.6" y="175.8">S</text>
<text x="75.6" y="178.4">S</text>
<text x="82.4" y="179.6">S</text>
<text x="82.4" y="177.1">S</text>
<text x="82.4" y="174.6">S</text>
<text x="85" y="178.4">6</text>
<text x="85" y="175.8">7</text>
<text x="113.9" y="174.6">3</text>
<text x="113.9" y="177.1">4</text>
<text x="113.9" y="179.6">5</text>
<text x="116.3" y="175.8">S</text>
<text x="116.3" y="178.4">S</text>
<text x="123" y="179.6">S</text>
<text x="123" y="177.1">S</text>
<text x="123" y="174.6">S</text>
<text x="125.6" y="178.4">6</text>
<text x="125.6" y="175.8">7</text>
<text x="36.2" y="180.9">S</text>
<text x="75.6" y="180.9">S</text>
<text x="116.3" y="180.9">S</text>
</g>
</svg>
